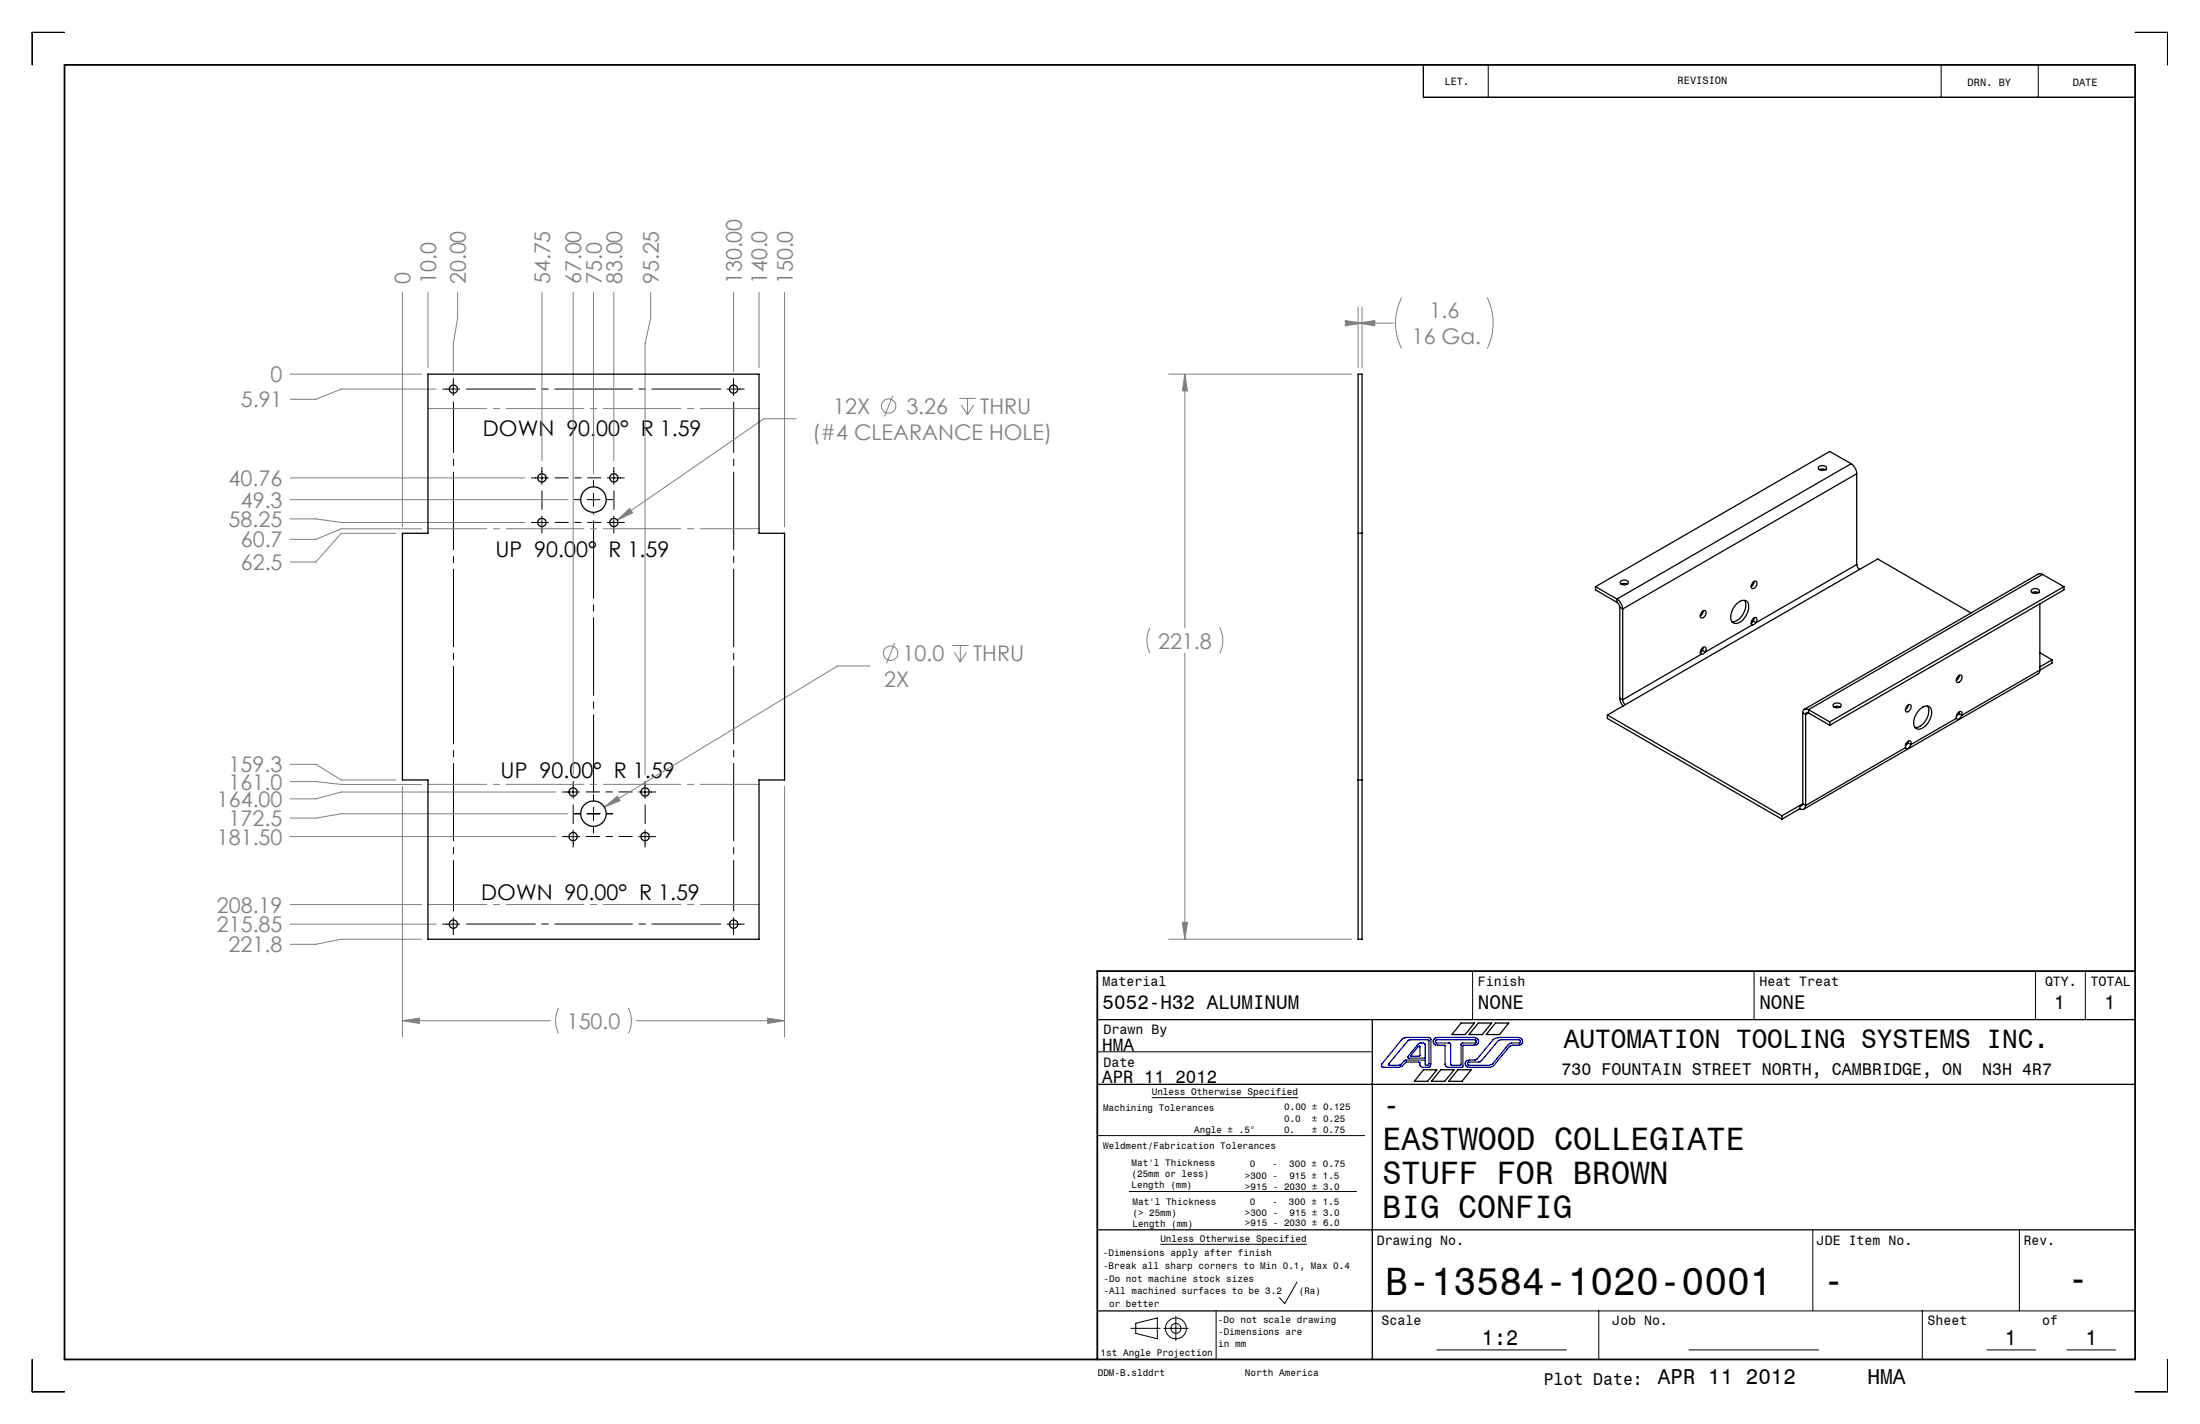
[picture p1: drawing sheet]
<svg xmlns="http://www.w3.org/2000/svg" width="432mm" height="279mm" viewBox="0 0 432 279" stroke-linecap="round" stroke-linejoin="round" font-family="sans-serif">
<g fill="none" stroke="#808080" stroke-width=".2">
<path d="M79 57.4v46M84 57.4v14.7M89.8 57.4v5l-.8 5v5.6M106.4 57.4v33M112.5 57.4v94.6M116.5 57.4v35.6M120.5 57.4v33M127.7 57.4v5l-1.1 5v84.6M144 57.4v15.6M149 57.4v14.7M154 57.4v46M275.1 58.4a11 11 0 0 0 0 10"/>
<path d="M291.9 58.4a11.3 11.3 0 0 1 0 10M57 73.4h25.7M85.6 76.3h-18.6l-5 2.1h-5M175.2 77.6l-1.6 4.1M188.3 78.2h3.2M188.7 79.4l1.2 2M189.9 78.2v3.2M191.1 79.4l-1.2 2M229.4 73.4h35.9M232.6 73.4l.5 3.3h-1zM232.6 73.4v49.8M264.1 62.9l3.2 .5-3.2 .5z"/>
<path d="M266.6 63.4l3.2-.5v1zM266.6 60.2v11.9M266.6 63.4h6.9M267.3 60.2v11.9M57 93.8h46M57 98h54.4M156.3 82.2h-6.4l-28.8 19.9M57 101.8h5l5 .7h36M77.7 104.6h-10.7l-5 5.7h-5M82.7 103.8h-15.7l-5 2h-5M121.1 102.1l2.5-2.3 .6 .8zM170.7 130.7h-6.3l-45.8 27.7"/>
<path d="M175.6 126.2l-1.6 4M186.9 126.6h3.2M187.3 128l1.2 1.9M188.5 126.6v3.3M189.7 128l-1.2 1.9M225.7 123.2a5.5 5.5 0 0 0 0 5M232.6 128.2v56.1M239.4 123.2a5.5 5.5 0 0 1 0 5M57 150h5l5 3h10.7M57 153.4h5l5 .5h15.7M79 154.3v49.1M109.1 155.4h-42.1l-5 1.3h-5"/>
<path d="M111.4 159.7h-44.4l-5 .8h-5M118.6 158.4l2.6-2.2 .5 .9zM154 154.3v49.1M57 164.1h52.1M57 177.5h25.7M57 181.3h28.6M82.7 184.3h-15.7l-5 1h-5M109.6 197.8a5.5 5.5 0 0 0 0 5M123.3 197.8a5.5 5.5 0 0 1 0 5M150.7 199.8l3.3 .5-3.3 .5zM229.4 184.3h35.9M232.1 181h1l-.5 3.3z"/>
<path d="M79 200.3l3.3-.5v1zM79 200.3h29.1M124.9 200.3h29.1"/>
<circle cx="174.4" cy="79.7" r="1.41"/>
<circle cx="174.8" cy="128.2" r="1.41"/>
</g>
<g fill="none" stroke="#000" stroke-width=".2">
<path d="M12.7 6.4h-6.4v6.3M279.4 12.7v6.4h139.7M292.1 12.7v6.4M381 12.7v6.4M400 12.7v6.4M419.1 6.4h6.3v6.3M86.9 76.3h3.3M89 74.3v3.3M142.7 76.3h3.4M144 74.3v3.3M104.3 93.8h3.3M106.4 91.7v3.3"/>
<path d="M112.7 98h1.2M115.2 98h2.6M116.5 94.3v1.2M116.5 96.8v2.5M119 98h1.3M119.2 93.8h3.4M120.5 91.7v3.3M104.3 102.5h3.3M106.4 101.2v3.4M119.2 102.5h3.4M120.5 101.2v3.4M110.4 155.4h3.4"/>
<path d="M112.5 153.3v3.4M112.7 159.7h1.2M115.2 159.7h2.6M116.5 155.9v1.2M116.5 158.4v2.5M119 159.7h1.3M125.3 155.4h3.4M126.6 153.3v3.4M110.4 164.1h3.4M112.5 162.9v3.3M116.5 162.2v1.2M125.3 164.1h3.4"/>
<path d="M126.6 162.9v3.3M86.9 181.3h3.3M89 180.1v3.3M142.7 181.3h3.4M144 180.1v3.3M289 190.5v9.6M344.3 190.5v9.6M399.5 190.5v9.6M409.3 190.5v9.6M215.4 206.4h53.9M226.1 215.4h28.7M215.4 222.8h52.5"/>
<path d="M221.7 233.8h44.6M222.9 259.6l4.3-1v4.1l-4.3-1.1zM227.7 244.1h28.8M230.8 258.2v4.8M238.7 257.2v9.5M254.6 251.6l-2.4 4.2-1.1-1.2M269.3 257.2h149.8M313.8 257.2v9.5M355.8 241.3v15.9M377.3 257.2v9.5M396.3 241.3v15.9M6.3 266.7v6.4h6.4"/>
<path d="M222 260.6h5.7M228.4 260.6h4.8M282 264.9h25.4M331.5 264.9h25.4M390 264.9h9.5M405.7 264.9h9.5M425.4 266.7v6.4h-6.3"/>
<circle cx="230.8" cy="260.6" r=".98"/>
<circle cx="230.8" cy="260.6" r="2.04"/>
</g>
<path d="M91.5 76.3h50M91.5 181.3h50" fill="none" stroke="#000" stroke-width=".2" stroke-dasharray="15.2 1.3 1.3 1.3" stroke-dashoffset="1.7"/>
<path d="M108.9 93.8h9.1M108.9 102.5h9.1M115 155.4h9.1M115 164.1h9.1" fill="none" stroke="#000" stroke-width=".2" stroke-dasharray="15.2 1.3 1.3 1.3" stroke-dashoffset="12.6"/>
<path d="M106.4 100v-3.7M120.5 100v-3.7M112.5 161.6v-3.7M126.6 161.6v-3.7" fill="none" stroke="#000" stroke-width=".2" stroke-dasharray="15.2 1.3 1.3 1.3"/>
<path d="M116.5 157.1v-56.6" fill="none" stroke="#000" stroke-width=".2" stroke-dasharray="15.2 1.3 1.3 1.3" stroke-dashoffset="-1.6"/>
<path d="M89 178.8v-99.9M144 178.8v-99.9" fill="none" stroke="#000" stroke-width=".2" stroke-dasharray="15.2 1.3 1.3 1.3" stroke-dashoffset="5.3"/>
<path d="M215.4 212.8h203.7M215.4 200.1h203.7M269.3 200.1v66.6M279.4 209.9h2.6l-1.8 2.3h-2.6zM282.8 209.9h2.6l-1.8 2.3h-2.6zM286.1 209.9h2.6l-1.8 2.3h-2.6zM286.8 200.7h2.6l-1.8 2.3h-2.6zM290.2 200.7h2.6l-1.9 2.3h-2.6zM293.5 200.7h2.6l-1.8 2.3h-2.6zM215.4 241.3h203.7M215.4 257.2h53.9" fill="none" stroke="#000" stroke-width=".25"/>
<path d="M12.7 12.7h406.4v254h-406.4zM419.1 190.5h-203.7v76.2" fill="none" stroke="#000" stroke-width=".35"/>
<path d="M84 80.2h65M149 103.7h-65M149 153.9h-65M149 177.5h-65" fill="none" stroke="#808080" stroke-width=".2" stroke-dasharray="15.2 1.3 1.3 1.3" stroke-dashoffset="3.7"/>
<path d="M275.3 203.8l.7-.2h4.5l.2 .1 .1 .2v4.9l-.3 .6h-1.3l-.4-.1-.1-.8-.3-.1h-2.4l-.7 .7-.7 .3h-3.1l-.3-.1v-.5zM276.4 204.1l4-.1v4.9l-.2 .1h-.4l-.1-1h-3.8l-1.3 1h-2.1l.1-.3zM278.3 204.9l.6-.3 .7 .2 .1 2.8-3.4-.1 .1-.3zM278.3 205.4l.4-.1v1.8l-1.7 .1v-.2zM281.6 203.7l.6-.1h7.1a.77 .77 0 0 1 .9 .7 .77 .77 0 0 1-.9 .8h-2l-.2 .1v4.1l-2.9 .1-.4-.1-.2-.5v-3.6l-.1-.1-1.8-.1a.73 .73 0 0 1-.1-1.3zM281.8 204.1l.2-.1h7.4l.3 .2-.1 .4-2.8 .2v4l-.2 .2h-1.7l-.2-.2v-4l-2.8-.2a.32 .32 0 0 1-.1-.5zM287.7 208.2l.7-.2h1.1l.4-.2 3.2-3.8 .3-.3 1-.1h3.6l.5 .1a.73 .73 0 0 1 .3 .8 .73 .73 0 0 1-.7 .6h-1.2l-.6 .2-3.4 4-.4 .1h-4a.75 .75 0 0 1-.8-.3 .75 .75 0 0 1 0-.9zM288.1 208.5l2.4-.2 3.7-4.2 3.9-.1 .3 .2v.2l-.2 .2-1.9 .2-3.6 4.1-.4 .1h-4a.34 .34 0 0 1-.2-.5z" fill="none" stroke="#0000a0" stroke-width=".25"/>
<path d="M118.6 158.4l3.1-1.3-.5-.9zM121.1 102.1l3.1-1.5-.6-.8zM79 200.3l3.3-.5v1zM150.7 199.8l3.3 .5-3.3 .5zM266.6 63.4l3.2-.5v1zM264.1 62.9l3.2 .5-3.2 .5zM232.6 73.4l.5 3.3h-1zM232.1 181h1l-.5 3.3z" fill="#808080"/>
<g fill="none" stroke="#000" stroke-width=".25">
<path d="M84 73.4h65v31.2h5v48.4h-5v31.3h-65v-31.3h-5v-48.4h5zM266.6 73.4h.7v110.9h-.7zM356.9 91.7a1.01 1.01 0 0 1 1.6 .1 .93 .93 0 0 1-1.6 0zM357.1 92.1l.5-.1 .7 .1M358.3 92.1h.1M363.3 91a2.5 2.5 0 0 1 1.1 2M363.3 91l-45.9 26.5M363.3 91l-4.2-2.4-45.9 26.5M364.4 93l-45.9 26.5M364.4 93v17.8M266.6 104.6h.7M313.2 115.1l4.2 2.4"/>
<path d="M313.2 115.1v.6l4.2 2.5M317.4 117.5a2.53 2.53 0 0 1 1.1 2M317.4 118.2l.3 .3 .2 .6M317.4 117.5v.7M317.9 119.1l.6 .4M317.9 119.1v17.9M318.1 114.1a1.01 1.01 0 0 1 1.5 .2 .9 .9 0 0 1-.8 .5 .9 .9 0 0 1-.8-.6zM318.2 114.6l.5-.1 .7 .1M318.5 119.5v17.8M334.3 119.8l-.2 .7-.4 .4M340.9 118.5a1.34 1.34 0 0 1 2.2-.1 3.4 3.4 0 0 1-2.4 3.9 1.21 1.21 0 0 1-1-1.7l.4-1.1zM342.4 117.8a3.2 3.2 0 0 1-2.4 4.2"/>
<path d="M344.1 114.3a.45 .45 0 0 1 .6-.2 .45 .45 0 0 1 .1 .7l-.2 .4a.44 .44 0 0 1-.6 .3 .44 .44 0 0 1-.3-.6zM344.3 114.1l-.2 .6-.4 .4M364.4 110.8l.2 .5 .4 .4M364.4 110.8l-19.7 11.4M365 111.7l-46 26.6M365 111.7l3.5-2 18.4 10.6M398.7 115.7a.91 .91 0 0 1 1.6 .4 .92 .92 0 0 1-1.6-.2zM398.9 116.3l.5-.2 .6 .2M400 116.3h.1M400.4 118.5v13M400.9 112.7l-.4-.2-.4 .1-45.9 26.6M400.9 112.7l4.2 2.4"/>
<path d="M400.9 112.7l-45.9 26.5M405.1 115.1l-46 26.5M405.1 115.1v.6l-46 26.6M317.9 137l.2 .8 .5 .7M317.9 137l.6 .3M318.5 137.3l.1 .4 .4 .6M319 138.3l-3.5 2M333.9 128.4l-15.4 8.9M334.1 120a.45 .45 0 0 1 .6-.2 .45 .45 0 0 1 .1 .7l-.2 .4a.48 .48 0 0 1-.8 .3 .48 .48 0 0 1 0-.8zM334.1 127.6l-.4 .5M334.1 127.6l.6 .4M334.3 127l-.2 .6"/>
<path d="M334.7 128l.1-.3a.48 .48 0 0 0-.1-.8 .48 .48 0 0 0-.7 .4l-.3 .7 .2 .4M334.7 128l-.4 .3-.4 .1M343.9 122.6l-9.2 5.4M344.1 121.8l-.4 .5M344.1 121.8l.6 .4M344.3 121.2l-.2 .6M344.7 122.2l.1-.2a.46 .46 0 0 0 0-.7 .46 .46 0 0 0-.7 .1l-.4 .6v.4l.2 .2M344.7 122.2l-.4 .3-.4 .1M353.8 139.9l.6 .3M353.8 139.9v17.8M355 139.2a.69 .69 0 0 0-.8 0 .69 .69 0 0 0-.4 .7M355 139.9a.34 .34 0 0 0-.4-.1 .34 .34 0 0 0-.2 .4"/>
<path d="M355 139.2l4.1 2.4M355 139.9l4.1 2.4M355 139.2v.7M355 139.9l-.6 .3M359.8 138.2a1.01 1.01 0 0 1 1.6 .2 .93 .93 0 0 1-1.6 0zM360 138.7l.5-.1 .7 .1M374.3 138.5a.44 .44 0 0 1 .6-.3 .44 .44 0 0 1 .2 .7l-.4 .6a.44 .44 0 0 1-.6 .1 .44 .44 0 0 1 0-.7zM374.5 138.3l-.1 .6-.4 .4M376.8 139.2a1.34 1.34 0 0 1 2.2-.1 3.4 3.4 0 0 1-2.4 4 1.21 1.21 0 0 1-1-1.7l.2-.8zM378.3 138.5a3.3 3.3 0 0 1-2.1 4.2h-.3M384.3 132.8a.44 .44 0 0 1 .6-.3 .44 .44 0 0 1 .2 .6 .67 .67 0 0 1-.4 .7 .67 .67 0 0 1-.7-.1v-.6zM384.6 132.5l-.2 .6-.4 .4"/>
<path d="M384.6 139.7l-.1 .3M400.4 131.5l-.1 .4-.3 .3-46 26.6M400.4 131.5l-15.3 8.8M400.4 128.1l2.4 1.4M402.8 129.5l-2.4 1.3M402.8 129.5v.6l-2.4 1.4M266.6 153h.7M315.5 140.3l34.2 19.8M315.5 140.3v.7l34.2 19.7M353.3 158.7l-3.6 2M353.3 158l-3.6 2.1M353.3 158v.7"/>
<path d="M353.8 157.7a.35 .35 0 0 1-.1 .4 .35 .35 0 0 1-.4-.1M353.8 157.7l.6 .3M353.8 157.7l-.5 .3M354.4 158a.7 .7 0 0 1-.3 .7 .7 .7 0 0 1-.8 0M354.4 140.2v17.8M359.1 141.6v.7M374 146.7l-19.6 11.3M374.5 145.8l-.5 .5M374.5 145.8l-.4 .2M374.5 145.8l.6 .3M374.5 145.4v.4M375.1 146.1a.45 .45 0 0 0-.2-.7 .45 .45 0 0 0-.6 .3l-.3 .4v.6"/>
<path d="M375.1 146.1a.83 .83 0 0 1-1 .8l-.1-.2M384 140.9l-8.9 5.2M384.5 140l-.5 .5M384.5 140l-.5 .3M384.5 140l.6 .3M385.1 140.3a.46 .46 0 0 0-.1-.7 .46 .46 0 0 0-.7 .3l-.3 .6v.4M385.1 140.3a.84 .84 0 0 1-1 .8l-.1-.2M349.7 160.1v.6"/>
<circle cx="89" cy="76.3" r=".82"/>
<circle cx="144" cy="76.3" r=".82"/>
<circle cx="106.4" cy="93.8" r=".82"/>
<circle cx="116.5" cy="98" r="2.5"/>
<circle cx="120.5" cy="93.8" r=".81"/>
<circle cx="106.4" cy="102.5" r=".81"/>
<circle cx="120.5" cy="102.5" r=".82"/>
<circle cx="112.5" cy="155.4" r=".82"/>
<circle cx="116.5" cy="159.6" r="2.49"/>
<circle cx="126.6" cy="155.4" r=".82"/>
<circle cx="112.5" cy="164.1" r=".82"/>
<circle cx="126.6" cy="164.1" r=".82"/>
<circle cx="89" cy="181.3" r=".82"/>
<circle cx="144" cy="181.3" r=".82"/>
</g>
<g font-size="7.8">
<text x="271.9" y="254.1">B-13584-1020-0001</text>
<text x="357.8" y="254">-</text>
<text x="405.7" y="253.5">-</text>
</g>
<g font-size="6.3">
<text x="271.4" y="219.1">-</text>
<text x="271.4" y="225.7">EASTWOOD COLLEGIATE</text>
<text x="271.4" y="232.3">STUFF FOR BROWN</text>
<text x="271.4" y="238.9">BIG CONFIG</text>
</g>
<text font-size="5.2" x="306.9" y="205.6">AUTOMATION TOOLING SYSTEMS INC.</text>
<g font-size="4.2" fill="#808080">
<text x="80.6" y="55.8" transform="rotate(-90 80.6 55.8)">0</text>
<text x="85.6" y="55.8" transform="rotate(-90 85.6 55.8)">10.0</text>
<text x="91.4" y="55.8" transform="rotate(-90 91.4 55.8)">20.00</text>
<text x="108" y="55.8" transform="rotate(-90 108 55.8)">54.75</text>
<text x="114.1" y="55.8" transform="rotate(-90 114.1 55.8)">67.00</text>
<text x="118.1" y="55.8" transform="rotate(-90 118.1 55.8)">75.0</text>
<text x="122.1" y="55.8" transform="rotate(-90 122.1 55.8)">83.00</text>
<text x="129.3" y="55.8" transform="rotate(-90 129.3 55.8)">95.25</text>
<text x="145.6" y="55.8" transform="rotate(-90 145.6 55.8)">130.00</text>
<text x="150.6" y="55.8" transform="rotate(-90 150.6 55.8)">140.0</text>
<text x="155.6" y="55.8" transform="rotate(-90 155.6 55.8)">150.0</text>
<text x="280.6" y="62.5">1.6</text>
<text x="277.1" y="67.5">16 Ga.</text>
<text x="53.1" y="75">0</text>
<text x="47.3" y="79.9">5.91</text>
<text x="163.5" y="81.2">12X</text>
<text x="177.9" y="81.3">3.26</text>
<text x="192.4" y="81.2">THRU</text>
<text x="159.5" y="86.3">(#4 CLEARANCE HOLE)</text>
<text x="44.9" y="95.3">40.76</text>
<text x="47.3" y="99.6">49.3</text>
<text x="44.9" y="103.4">58.25</text>
<text x="47.3" y="107.4">60.7</text>
<text x="47.3" y="111.8">62.5</text>
<text x="177.1" y="129.7">10.0</text>
<text x="191" y="129.7">THRU</text>
<text x="227.3" y="127.2">221.8</text>
<text x="173.5" y="134.8">2X</text>
<text x="44.9" y="151.5">159.3</text>
<text x="44.9" y="154.9">161.0</text>
<text x="42.6" y="158.3">164.00</text>
<text x="42.6" y="165.7">181.50</text>
<text x="44.9" y="162.1">172.5</text>
<text x="42.6" y="179.1">208.19</text>
<text x="42.6" y="182.9">215.85</text>
<text x="44.9" y="186.9">221.8</text>
<text x="111.2" y="201.9">150.0</text>
</g>
<g font-size="4.2">
<text x="94.8" y="85.6">DOWN 90.00° R 1.59</text>
<text x="97.2" y="109.3">UP 90.00° R 1.59</text>
<text x="98.3" y="152.6">UP 90.00° R 1.59</text>
<text x="94.5" y="176.6">DOWN 90.00° R 1.59</text>
<text x="290.9" y="263.9">1:2</text>
<text x="393.5" y="263.8">1</text>
<text x="409.3" y="263.9">1</text>
<text x="325.4" y="271.5">APR 11 2012</text>
<text x="366.5" y="271.5">HMA</text>
</g>
<g font-size="3.9">
<text x="216.4" y="198">5052-H32 ALUMINUM</text>
<text x="290.1" y="197.9">NONE</text>
<text x="345.3" y="198">NONE</text>
<text x="403.2" y="198">1</text>
<text x="413.1" y="197.9">1</text>
</g>
<g font-size="3.5">
<text x="216.3" y="206.2">HMA</text>
<text x="216.3" y="212.4">APR 11 2012</text>
</g>
<g font-size="3.3">
<text x="306.5" y="211">730 FOUNTAIN STREET NORTH, CAMBRIDGE, ON</text>
<text x="389.1" y="211">N3H 4R7</text>
<text x="303" y="271.7">Plot Date:</text>
</g>
<g font-size="2.7">
<text x="216.4" y="193.4">Material</text>
<text x="290.1" y="193.4">Finish</text>
<text x="345.3" y="193.4">Heat Treat</text>
<text x="401.4" y="193.4">QTY.</text>
<text x="410.3" y="193.4">TOTAL</text>
<text x="216.6" y="202.9">Drawn By</text>
<text x="216.6" y="209.3">Date</text>
<text x="270.2" y="244.2">Drawing No.</text>
<text x="356.6" y="244.2">JDE Item No.</text>
<text x="397.2" y="244.2">Rev.</text>
<text x="271.2" y="260.1">Scale</text>
<text x="316.5" y="260.1">Job No.</text>
<text x="378.3" y="260.1">Sheet</text>
<text x="400.8" y="260.1">of</text>
</g>
<g font-size="2.1">
<text x="283.6" y="16.6">LET.</text>
<text x="329.3" y="16.5">REVISION</text>
<text x="386.2" y="17">DRN. BY</text>
<text x="406.8" y="16.8">DATE</text>
</g>
<g font-size="1.9">
<text x="226.1" y="214.9">Unless Otherwise Specified</text>
<text x="216.5" y="217.9">Machining Tolerances</text>
<text x="252" y="220.2">0.0</text>
<text x="252.1" y="217.9">0.00 ± 0.125</text>
<text x="257.5" y="220.2">± 0.25</text>
<text x="216.5" y="225.4">Weldment/Fabrication Tolerances</text>
<text x="234.4" y="222.3">Angle ± .5°</text>
<text x="252" y="222.3">0.</text>
<text x="257.5" y="222.3">± 0.75</text>
<text x="222.1" y="230.9">(25mm or less)</text>
<text x="222.1" y="228.8">Mat'l Thickness</text>
<text x="222.1" y="233.2">Length (mm)</text>
<text x="244.3" y="231.4">&gt;300 -</text>
<text x="244.3" y="233.4">&gt;915 - 2030 ± 3.0</text>
<text x="245.3" y="229">0</text>
<text x="249.7" y="229">-</text>
<text x="253" y="229">300 ± 0.75</text>
<text x="253.1" y="231.4">915 ± 1.5</text>
<text x="222.3" y="236.4">Mat'l Thickness</text>
<text x="222.3" y="238.7">(&gt; 25mm)</text>
<text x="244.3" y="238.6">&gt;300 -</text>
<text x="245.3" y="236.5">0</text>
<text x="249.7" y="236.5">-</text>
<text x="253" y="236.5">300 ± 1.5</text>
<text x="253.1" y="238.6">915 ± 3.0</text>
<text x="222.3" y="240.7">Length (mm)</text>
<text x="227.7" y="243.7">Unless Otherwise Specified</text>
<text x="244.4" y="240.6">&gt;915 - 2030 ± 6.0</text>
<text x="216.5" y="246.5">-Dimensions apply after finish</text>
<text x="216.5" y="249">-Break all sharp corners to Min 0.1, Max 0.4</text>
<text x="216.6" y="251.5">-Do not machine stock sizes</text>
<text x="216.6" y="254">-All machined surfaces to be 3.2</text>
<text x="217.7" y="256.4">or better</text>
<text x="254.9" y="254">(Ra)</text>
<text x="239" y="259.5">-Do not scale drawing</text>
<text x="239.1" y="261.9">-Dimensions are</text>
<text x="216" y="266">1st Angle Projection</text>
<text x="239.1" y="264.3">in mm</text>
<text x="215.5" y="270.1">DDM-B.slddrt</text>
<text x="244.4" y="270.1">North America</text>
</g>
</svg>
